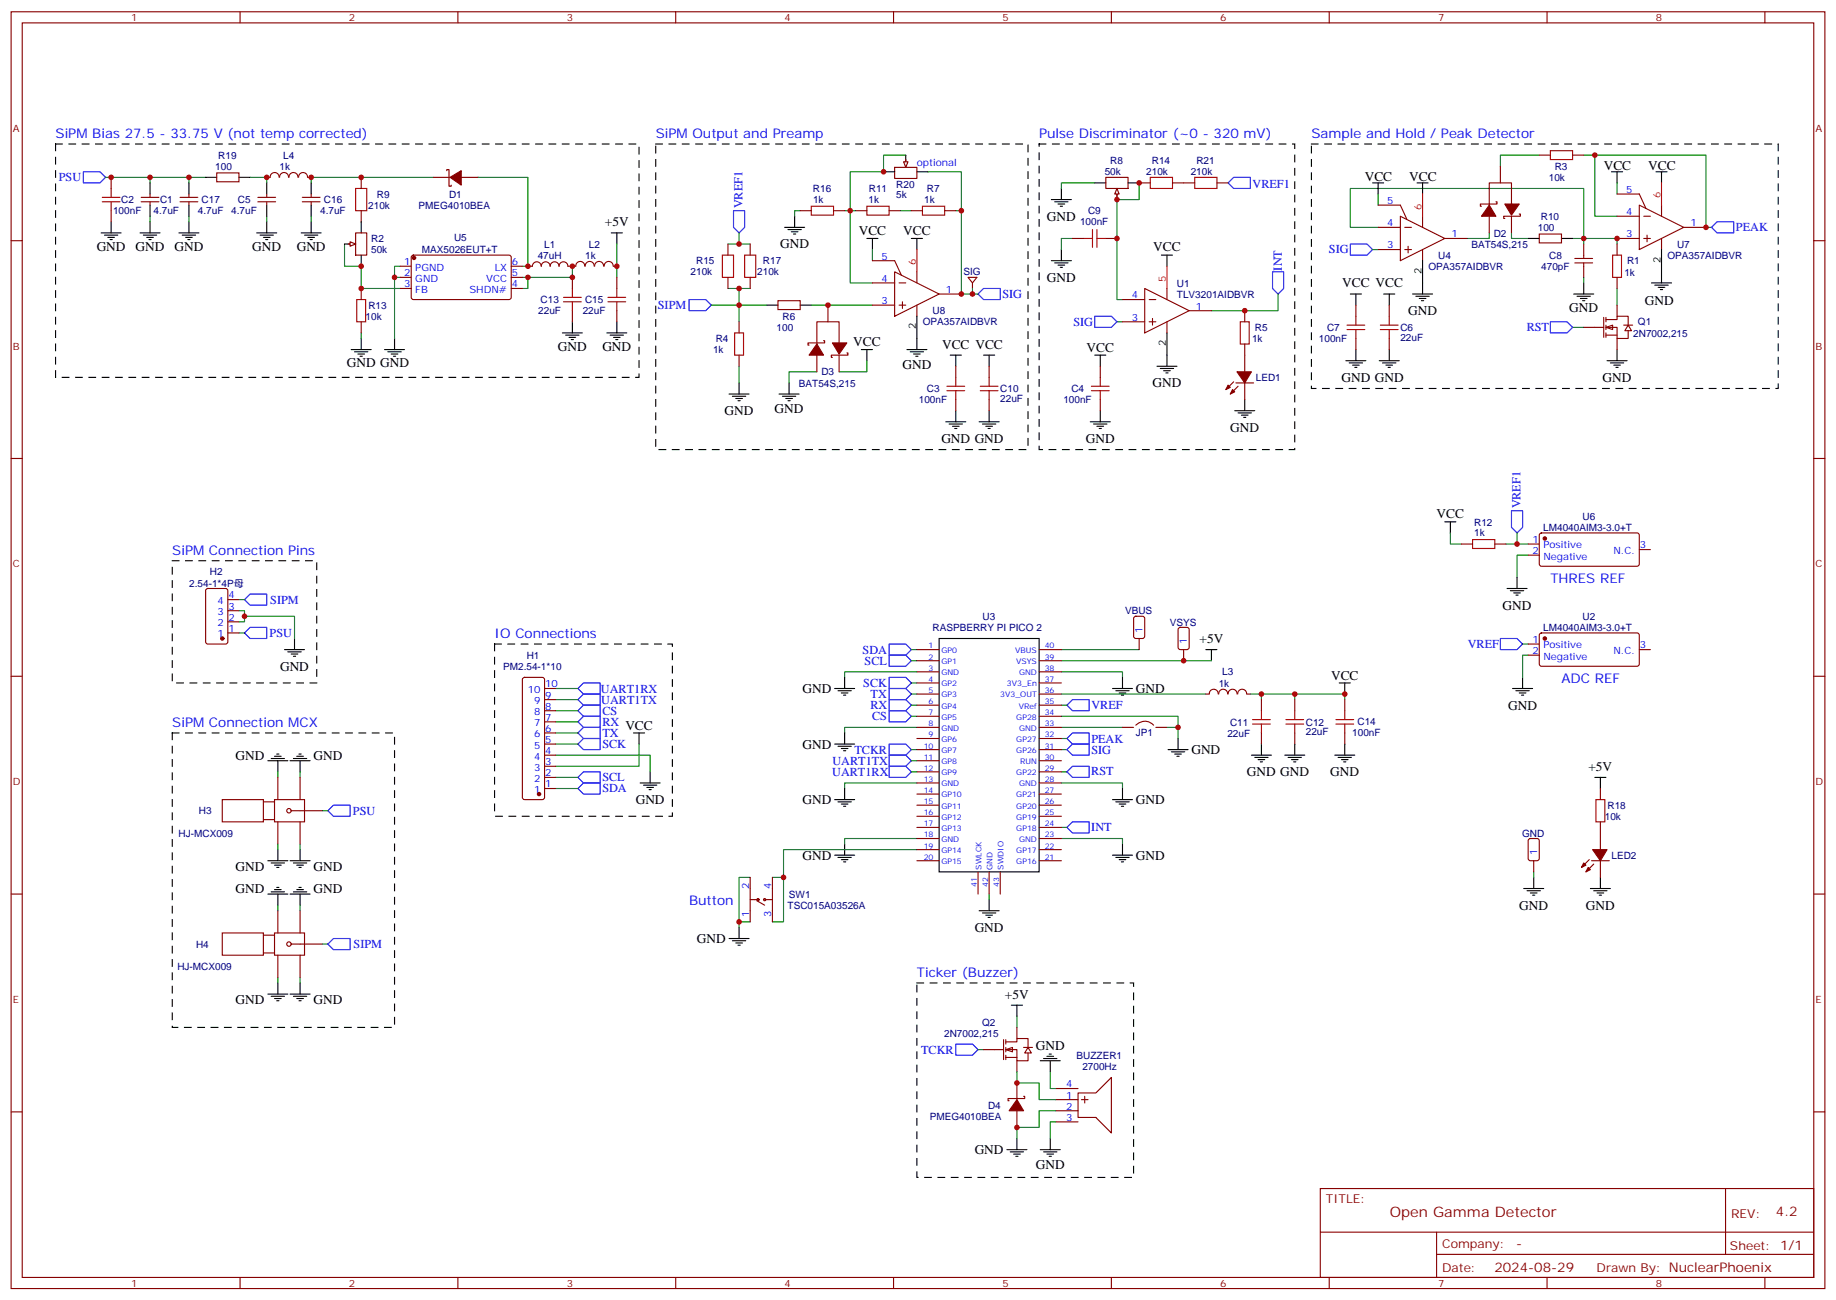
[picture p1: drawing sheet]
<svg xmlns="http://www.w3.org/2000/svg" width="583mm" height="413mm" viewBox="0 0 583 413" stroke-linecap="round" stroke-linejoin="round" font-family="sans-serif">
<g fill="none" stroke="#870000" stroke-width=".35">
<path d="M3.5 3.7h575.8v405.4h-575.8zM7.1 7.3h568.6v398.3h-568.6zM76.2 3.7v3.6M145.3 3.7v3.6M214.5 3.7v3.6M283.6 3.7v3.6M352.8 3.7v3.6M421.9 3.7v3.6M491.1 3.7v3.6M560.2 3.7v3.6M84.7 56.3h1M85.8 56.3a1.41 1.41 0 0 1 1.4-1.5 1.41 1.41 0 0 1 1.4 1.5"/>
<path d="M88.8 56.3a1.41 1.41 0 0 1 1.4-1.5 1.41 1.41 0 0 1 1.4 1.5M91.7 56.3a1.41 1.41 0 0 1 1.5-1.5 1.41 1.41 0 0 1 1.4 1.5M94.8 56.3a1.41 1.41 0 0 1 1.4-1.5 1.41 1.41 0 0 1 1.4 1.5M97.7 56.3h1.1M284 53.1h7v3.6h-7zM287.5 50.7v1.7M3.5 76.4h3.6M502.7 77.5v4.6M575.7 76.4h3.6M127 84.5h3.5M127 88.1h3.5M127 91.6h3.5"/>
<path d="M130.8 81.2l.4-.2 30.6 .1 .5 .6-.1 13-.6 .4-30.6-.1-.5-.6v-12.7zM162.3 84.5h3.5M162.3 88.1h3.5M162.3 91.6h3.5M185.6 84.5a1.41 1.41 0 0 0-1.4-1.5 1.41 1.41 0 0 0-1.4 1.5h-1.1M185.8 84.5a1.41 1.41 0 0 1 1.4-1.5 1.41 1.41 0 0 1 1.4 1.5M188.8 84.5a1.41 1.41 0 0 1 1.4-1.5 1.41 1.41 0 0 1 1.4 1.5M191.8 84.5a1.41 1.41 0 0 1 1.4-1.5 1.41 1.41 0 0 1 1.4 1.5M194.7 84.5h1.1M307.3 88.1h2.8l-1.4 1.7zM308.7 89.8v1.8M499.9 83.5h5.6"/>
<path d="M499.9 82.1h5.6M502.7 83.5v4.6M3.5 145.6h3.6M575.7 145.6h3.6M485.1 172.7h3.5M485.1 176.2h3.5M488.8 169.4l.5-.2h30.6l.4 .7v9.4l-.7 .5-30.6-.1-.4-.6v-9.2zM520.3 174.5h3.6M65.5 187l.5-.2h5.6l.7 .5v16.5l-.4 .6-5.9 .1-.7-.5v-16.5zM72.3 197.4h3.5M72.3 193.9h3.5M72.3 190.4h3.5"/>
<path d="M360.1 195.9l.4-.2h2.2l.6 .4 .1 5.9-.5 .7h-2.4l-.6-.5-.1-5.8zM374.2 199.4l.4-.2h2.2l.6 .4 .1 5.9-.5 .7h-2.4l-.6-.4-.1-5.9zM3.5 214.7h3.6M72.3 200.9h3.5M361.6 202.7v3.5M375.7 206.2v3.6M485.1 204.5h3.5M485.1 208h3.5M488.8 201.1l.5-.2 30.6 .1 .4 .6v9.5l-.7 .4h-30.6l-.4-.7v-9.2zM520.3 206.2h3.6M575.7 214.7h3.6M356.3 230.9h3.5"/>
<path d="M360.5 230.2a4 4 0 0 1 5.7 0M366.9 230.9h3.5M382.8 220.3h1M383.9 220.3a1.41 1.41 0 0 1 1.4-1.5 1.41 1.41 0 0 1 1.4 1.5M386.9 220.3a1.41 1.41 0 0 1 1.4-1.5 1.41 1.41 0 0 1 1.4 1.5M389.8 220.3a1.41 1.41 0 0 1 1.4-1.5 1.41 1.41 0 0 1 1.5 1.5M392.9 220.3a1.41 1.41 0 0 1 1.4-1.5 1.41 1.41 0 0 1 1.4 1.5M395.8 220.3h1.1M485.3 266.4l.5-.2h2.1l.6 .4 .1 6-.5 .6-2.3 .1-.7-.5v-5.9zM486.8 273.3v3.5M3.5 283.8h3.6M575.7 283.8h3.6"/>
<path d="M3.5 353h3.6M575.7 353h3.6M419.1 377.3h156.6v28.3h-156.6zM547.7 377.4v20.8M419.1 391.2h156.5M456 398.2h119.6M456 391.2v14.1M76.2 405.6v3.5M145.3 405.6v3.5M214.5 405.6v3.5M283.6 405.6v3.5M352.8 405.6v3.5"/>
<path d="M421.9 405.6v3.5M491.1 405.6v3.5M560.2 405.6v3.5"/>
</g>
<path d="M17.6 45.7h185.2v74.1h-185.2zM208.1 45.7h118.2v97h-118.2zM329.8 45.7h81.2v97h-81.2zM416.3 45.7h148.1v77.6h-148.1zM54.7 178h45.8v38.8h-45.8zM157 204.5h56.4v54.7h-56.4zM54.7 232.7h70.5v93.5h-70.5zM291 312.1h68.8v61.7h-68.8z" fill="none" stroke="#000" stroke-width=".35" stroke-dasharray="2.1 2.1"/>
<g fill="none" stroke="#000" stroke-width=".35">
<path d="M280.5 54.5h3.5M287.5 49.2v3.6M291 54.5h3.6M336.9 59.8v3.6M435.7 58.1h3.5M437.4 58.1v3.5M449.8 58.1h3.5M451.6 58.1v3.5M511.5 54.5h3.6M513.3 54.5v3.6M525.6 54.5h3.6M527.4 54.5v3.6"/>
<path d="M32.1 73.9h6.4M33.2 74.6h4.2M34.2 75.4h2.1M34.9 76.1h.7M35.3 70.4v3.5M81.5 73.9h6.3M82.5 74.6h4.3M83.6 75.4h2.1M84.3 76.1h.7M84.7 70.4v3.5M194 73.9h3.6M195.8 73.9v3.6"/>
<path d="M249.1 72.2h6.3M250.1 72.9h4.3M251.2 73.6h2.1M251.9 74.3h.7M252.2 68.7v3.5M275.2 75.7h3.5M276.9 75.7v3.5M289.3 75.7h3.5M291 75.7v3.5M333.7 63.4h6.4M334.8 64.1h4.2M335.8 64.8h2.2"/>
<path d="M336.5 65.5h.8M336.9 79.2v3.6M333.7 82.8h6.4M334.8 83.5h4.2M335.8 84.2h2.2M336.5 84.9h.8M368.7 81h3.5M370.4 81v3.5M428.6 93.3h3.6M430.4 93.3v3.6M439.2 93.3h3.5M441 93.3v3.6"/>
<path d="M448.4 93.3h6.3M449.4 94.1h4.3M450.5 94.8h2.1M451.2 95.5h.7M451.6 89.8v3.5M499.5 93.3h6.4M500.6 94.1h4.2M501.6 94.8h2.2M502.4 95.5h.7M502.7 89.8v3.5M524.2 89.8h6.4M525.3 90.5h4.2"/>
<path d="M526.3 91.2h2.2M527 91.9h.8M527.4 86.3v3.5M111.5 111h6.3M112.5 111.7h4.3M113.6 112.4h2.1M114.3 113.1h.7M114.7 107.5v3.5M122.1 111h6.3M123.1 111.7h4.3M124.2 112.4h2.1M124.9 113.1h.7"/>
<path d="M125.2 107.5v3.5M178.5 105.7h6.4M179.6 106.4h4.2M180.6 107.1h2.1M181.3 107.8h.7M181.7 102.2v3.5M192.6 105.7h6.4M193.7 106.4h4.2M194.7 107.1h2.1M195.4 107.8h.7M195.8 102.2v3.5M273.4 111h3.5"/>
<path d="M275.2 111v3.5M287.9 111h6.3M288.9 111.7h4.3M290 112.4h2.1M290.7 113.1h.7M291 107.5v3.5M301.6 112.7h3.6M303.4 112.7v3.6M312.2 112.7h3.5M314 112.7v3.6M347.5 112.7h3.5M349.2 112.7v3.6"/>
<path d="M367.2 116.3h6.4M368.3 117h4.2M369.4 117.7h2.1M370.1 118.4h.7M370.4 112.7v3.6M427.2 114.5h6.4M428.3 115.2h4.2M429.3 115.9h2.1M430 116.6h.7M430.4 111v3.5M437.8 114.5h6.3M438.9 115.2h4.2"/>
<path d="M439.9 115.9h2.1M440.6 116.6h.7M441 111v3.5M510.1 114.5h6.4M511.2 115.2h4.2M512.2 115.9h2.1M512.9 116.6h.7M513.3 111v3.5M231.4 125.1h6.4M232.5 125.8h4.2M233.5 126.5h2.2M234.2 127.2h.7"/>
<path d="M234.6 121.6v3.5M247.3 125.1h6.3M248.4 125.8h4.2M249.4 126.5h2.1M250.1 127.2h.7M250.5 121.6v3.5M300.2 133.9h6.4M301.3 134.6h4.2M302.3 135.3h2.1M303 136h.7M303.4 130.4v3.5M310.8 133.9h6.3"/>
<path d="M311.9 134.6h4.2M312.9 135.3h2.1M313.6 136h.7M314 130.4v3.5M346.1 133.9h6.3M347.1 134.6h4.3M348.2 135.3h2.1M348.9 136h.7M349.2 130.4v3.5M391.9 130.4h6.4M393 131.1h4.2M394.1 131.8h2.1"/>
<path d="M394.8 132.5h.7M395.1 126.9v3.5M458.6 165.7h3.5M460.4 165.7v3.5M478.4 186.8h6.3M479.4 187.5h4.3M480.5 188.2h2.1M481.2 188.9h.7M481.5 183.3v3.5M90.3 206.2h6.4M91.4 206.9h4.2M92.4 207.6h2.1"/>
<path d="M93.1 208.4h.7M93.5 202.7v3.5M264.9 218.6h6.4M266 219.3h4.2M267.1 220h2.1M268.1 215.1v3.5M353.1 218.6h6.4M354.2 219.3h4.2M355.2 220h2.2M356.3 215.1v3.5M382.8 206.2h3.5M384.5 206.2v3.6"/>
<path d="M425.1 216.8h3.5M426.9 216.8v3.5M480.1 218.6h6.4M481.2 219.3h4.2M482.2 220h2.2M483.3 215.1v3.5M87.8 239.4h.7M94.9 239.4h.7M201.1 232.7h3.5M202.8 232.7v3.5M264.9 236.2h6.4M266 236.9h4.2"/>
<path d="M267.1 237.6h2.1M267.8 220.7h.7M267.8 238.3h.7M268.1 232.7v3.5M356 220.7h.7M370.8 238h6.3M371.8 238.7h4.3M372.9 239.4h2.1M373.9 234.5v3.5M397.2 239.7h6.4M400.4 236.2v3.5M407.8 239.7h6.4"/>
<path d="M411 236.2v3.5M423.7 239.7h6.3M426.9 236.2v3.5M483 220.7h.7M85 241.5h6.4M86.1 240.8h4.2M87.1 240.1h2.2M88.2 241.5v3.5M92.1 241.5h6.3M93.1 240.8h4.3M94.2 240.1h2.1M95.2 241.5v3.5"/>
<path d="M203.2 248.6h6.3M204.3 249.3h4.2M205.3 250h2.1M206 250.7h.7M206.4 245v3.6M264.9 253.9h6.4M266 254.6h4.2M267.1 255.3h2.1M267.8 256h.7M268.1 250.3v3.6M353.1 253.9h6.4M354.2 254.6h4.2"/>
<path d="M355.2 255.3h2.2M356 256h.7M356.3 250.3v3.6M373.6 240.1h.7M398.3 240.5h4.2M399.3 241.2h2.2M400 241.9h.8M408.9 240.5h4.2M409.9 241.2h2.1M410.6 241.9h.7M424.7 240.5h4.3M425.8 241.2h2.1"/>
<path d="M426.5 241.9h.7M506.2 246.8h3.6M508 246.8v3.5M85 273.3h6.4M86.1 274h4.2M87.1 274.7h2.2M87.8 275.4h.7M88.2 269.7v3.6M92.1 273.3h6.3M93.1 274h4.3M94.2 274.7h2.1M94.9 275.4h.7"/>
<path d="M95.2 269.7v3.6M264.9 271.5h6.4M266 272.2h4.2M267.1 272.9h2.1M267.8 273.6h.7M268.1 268v3.5M353.1 271.5h6.4M354.2 272.2h4.2M355.2 272.9h2.2M356 273.6h.7M356.3 268v3.5M486.8 278.6v3.5"/>
<path d="M508 278.6v3.5M85 283.8h6.4M86.1 283.1h4.2M87.1 282.4h2.2M87.8 281.7h.7M88.2 283.8v3.6M92.1 283.8h6.3M93.1 283.1h4.3M94.2 282.4h2.1M94.9 281.7h.7M95.2 283.8v3.6M483.7 282.1h6.3"/>
<path d="M484.7 282.8h4.2M485.8 283.5h2.1M486.5 284.2h.7M504.8 282.1h6.4M505.9 282.8h4.2M506.9 283.5h2.2M507.6 284.2h.8M85 315.6h6.4M86.1 316.3h4.2M87.1 317h2.2M87.8 317.7h.7M88.2 312.1v3.5"/>
<path d="M92.1 315.6h6.3M93.1 316.3h4.3M94.2 317h2.1M94.9 317.7h.7M95.2 312.1v3.5M330.2 336.8h6.3M331.3 336.1h4.2M332.3 335.4h2.1M333 334.6h.7M333.4 336.8v3.5M319.6 365h6.4M320.7 365.7h4.2"/>
<path d="M321.7 366.4h2.1M322.4 367.1h.7M322.8 361.5v3.5M330.2 365h6.3M331.3 365.7h4.2M332.3 366.4h2.1M333 367.1h.7M333.4 361.5v3.5"/>
</g>
<g fill="none" stroke="#008700" stroke-width=".35">
<path d="M33.5 56.3h31.8M47.6 56.3v1.8M79.4 56.3h5.3v1.8M137.6 56.3h-38.8v1.8M151.7 56.3h15.9v28.2h-1.8M287.5 49.2h-7v5.3h-10.6v35.3h7M347.5 58.1h-10.6v1.7M488.6 49.2h-12.4v3.6M502.7 49.2h38.8v23h1.8M506.2 49.2v19.5h7.1M513.3 58.1v3.5M109.4 77.5v7h5.3v7.1h12.3"/>
<path d="M195.8 77.5v10.6M231.1 77.5h7M234.6 73.9v3.6M254 66.9h-1.8v1.8M268.1 66.9h3.5M276.9 79.2v3.6M285.8 66.9h3.5M303.4 66.9h1.8v26.4h5.2M340.4 75.7h-3.5v3.5M435.7 79.2h1.7M437.4 72.2h-8.8v-12.4h74.1v15.9M437.4 61.6v3.5"/>
<path d="M472.7 73.9v1.8h-7M479.8 73.9v1.8h5.3M499.2 75.7h3.5M502.7 75.7h10.6v1.8M502.7 75.7v1.8M125.2 88.1h1.8M127 84.5h-1.8v23M167.6 88.1v3.5h-1.8M181.7 84.5v3.6h-15.9M225.8 96.9h17.6M231.1 91.6h7M234.6 91.6v10.6"/>
<path d="M257.5 96.9h19.4M308.7 91.6v1.7M405.7 93.3v5.3h-21.2M502.7 88.1v1.7M513.3 91.6v5.3M114.7 105.7v1.8M234.6 116.3v5.3M259.3 118h-8.8v3.6M275.2 114.5v3.5h-8.9M354.5 102.2h1.8M499.2 103.9h3.5M460.4 169.2v3.5h3.5"/>
<path d="M478 172.7h7.1M481.5 169.2v3.5M485.1 176.2h-3.6v7.1M75.8 193.9h1.8v3.5h-1.8M75.8 190.4h1.8M77.6 195.7h15.9v7M75.8 200.9h1.8M176.4 218.6h7M289.3 206.2h1.7M289.3 209.8h1.7M289.3 216.8h1.7M291 213.3h-22.9v1.8"/>
<path d="M336.9 213.3h19.4v1.8M336.9 206.2h24.7M336.9 209.8h47.6M483.3 204.5h1.8M485.1 208h-1.8v7.1M176.4 239.7h30v5.3M176.4 236.2h7M176.4 232.7h7M176.4 229.2h7M176.4 225.6h7M176.4 222.1h7M202.8 236.2v7.1h-26.4"/>
<path d="M289.3 223.9h1.7M289.3 220.3h1.7M289.3 227.4h1.7M291 230.9h-22.9v1.8M336.9 227.4h37v3.5M336.9 234.5h1.8M336.9 230.9h19.4M336.9 223.9h1.8M336.9 220.3h45.9M336.9 238h1.8M370.4 230.9h3.5v3.6M396.9 220.3h30v1.8"/>
<path d="M400.4 220.3v1.8M411 220.3v1.8M88.2 245v1.8M95.2 245v1.8M102.3 257.4h1.8M176.4 246.8h7M176.4 250.3h7M289.3 245h1.7M289.3 241.5h1.7M291 248.6h-22.9v1.7M336.9 248.6h19.4v1.7M336.9 245h1.8"/>
<path d="M88.2 268v1.7M95.2 268v1.7M291 266.2h-22.9v1.8M336.9 266.2h19.4v1.8M486.8 276.8v1.8M88.2 287.4v1.7M95.2 287.4v1.7M102.3 299.7h1.8M88.2 310.3v1.8M95.2 310.3v1.8M310.4 333.2h1.8M322.8 322.7v3.5"/>
</g>
<g fill="none" stroke="#00f" stroke-width=".35">
<path d="M26.5 54.5h5.2l1.8 1.8-1.8 1.8h-5.2zM389.8 58.1l1.8-1.8h5.3v3.5h-5.3zM232.8 66.9h3.6v5.3l-1.8 1.7-1.8-1.7zM428.6 77.5h5.3l1.8 1.7-1.8 1.8h-5.3zM543.3 72.2l1.7-1.8h5.3v3.5h-5.3zM218.7 95.1h5.3l1.8 1.8-1.8 1.7h-5.3zM310.4 93.3l1.8-1.7h5.3v3.5h-5.3zM403.9 86.3h3.6v5.3l-1.8 1.7-1.8-1.7zM347.5 100.4h5.3l1.7 1.8-1.7 1.7h-5.3zM492.1 102.2h5.3l1.8 1.7-1.8 1.8h-5.3zM479.8 162.1h3.5v5.3l-1.8 1.8-1.7-1.8zM77.6 190.4l1.8-1.8h5.3v3.5h-5.3z"/>
<path d="M77.6 200.9l1.8-1.7h5.3v3.5h-5.3zM183.4 218.6l1.8-1.8h5.3v3.5h-5.3zM282.2 218.6h5.3l1.8 1.7-1.8 1.8h-5.3zM282.2 215.1h5.3l1.8 1.7-1.8 1.8h-5.3zM282.2 204.5h5.3l1.8 1.7-1.8 1.8h-5.3zM282.2 208h5.3l1.8 1.8-1.8 1.7h-5.3zM476.2 202.7h5.3l1.8 1.8-1.8 1.7h-5.3zM183.4 236.2l1.8-1.7h5.3v3.5h-5.3zM183.4 232.7l1.8-1.8h5.3v3.6h-5.3zM183.4 229.2l1.8-1.8h5.3v3.5h-5.3zM183.4 225.6l1.8-1.7h5.3v3.5h-5.3zM183.4 222.1l1.8-1.8h5.3v3.6h-5.3z"/>
<path d="M282.2 222.1h5.3l1.8 1.8-1.8 1.7h-5.3zM282.2 225.6h5.3l1.8 1.8-1.8 1.8h-5.3zM282.2 239.7h5.3l1.8 1.8-1.8 1.8h-5.3zM338.7 234.5l1.7-1.8h5.3v3.5h-5.3zM338.7 223.9l1.7-1.8h5.3v3.5h-5.3zM338.7 238l1.7-1.8h5.3v3.5h-5.3zM104.1 257.4l1.7-1.8h5.3v3.6h-5.3zM183.4 250.3l1.8-1.7h5.3v3.5h-5.3zM185.2 245h5.3v3.6h-5.3l-1.8-1.8zM282.2 243.3h5.3l1.8 1.7-1.8 1.8h-5.3zM338.7 245l1.7-1.7h5.3v3.5h-5.3zM105.8 298h5.3v3.5h-5.3l-1.7-1.8z"/>
<path d="M303.4 331.5h5.3l1.7 1.7-1.7 1.8h-5.3z"/>
</g>
<g fill="#870000" stroke="#870000" stroke-width=".35">
<circle cx="490.4" cy="202.7" r=".53"/>
<circle cx="490.4" cy="171" r=".53"/>
<circle cx="131.4" cy="81.9" r=".53"/>
<circle cx="70.6" cy="202.7" r=".53"/>
</g>
<path d="M286.8 51.4h1.4l-.7 1.7z" fill="#f0f0f0" stroke="#870000" stroke-width=".35"/>
<g fill="none" stroke="#008700" stroke-width=".35">
<path d="M60 56.3v1.8M294.6 54.5h10.6v12.4M361.6 58.1v5.3h-7.1v31.7h1.8M47.6 68.7v1.7M60 68.7v1.7M84.7 68.7v1.7M98.8 68.7v1.7M289.3 238h1.7M238.1 278.6h-3.5v14.1h3.5M245.2 278.6h3.5v14.1h-3.5M291 269.7h-42.3v8.9M336.9 262.7h1.8"/>
<path d="M234.6 292.7v1.7M314 283.8v1.8"/>
</g>
<g fill="none" stroke="#000" stroke-width=".35">
<path d="M47.6 58.1v3.5M60 58.1v3.5M65.3 56.3h3.5M75.8 56.3h3.6M84.7 58.1v3.5M98.8 58.1v3.5M44.4 73.9h6.4M45.5 74.6h4.2M46.6 75.4h2.1M47.3 76.1h.7M47.6 65.1v3.6M47.6 70.4v3.5"/>
<path d="M56.8 73.9h6.3M57.9 74.6h4.2M58.9 75.4h2.1M59.6 76.1h.7M60 65.1v3.6M60 70.4v3.5M84.7 65.1v3.6M95.6 73.9h6.4M96.7 74.6h4.2M97.7 75.4h2.1M98.4 76.1h.7M98.8 65.1v3.6"/>
<path d="M98.8 70.4v3.5M485.1 75.7h3.5M495.7 75.7h3.5M527.4 79.2v7.1M243.4 96.9h3.5M254 96.9h3.5M451.6 82.8v7M291 100.4v7.1M370.4 105.7v7M231.4 298h6.4M232.5 298.7h4.2M233.5 299.4h2.2"/>
<path d="M234.6 294.4v3.6M310.8 289.1h6.3M311.9 289.8h4.2M312.9 290.5h2.1M313.6 291.3h.7M314 285.6v3.5M234.2 300.1h.7M321 319.1h3.6M322.8 319.1v3.6"/>
</g>
<path d="M282.2 236.2h5.3l1.8 1.8-1.8 1.7h-5.3zM338.7 262.7l1.7-1.8h5.3v3.5h-5.3z" fill="none" stroke="#00f" stroke-width=".35"/>
<g fill="none" stroke="#870000" stroke-width=".35">
<path d="M35.3 56.3v3.5M68.8 54.9h7v2.8h-7zM114.7 56.3v3.5M137.6 56.3h5.3M141.8 54.2v-.4h.7v5.3h.7v-.3M146.4 56.3h5.3M361.6 58.1h3.5M372.2 58.1h7M386.3 58.1h3.5M476.2 52.8v5.3M35.3 66.9v3.5M44.8 64.1h5.6"/>
<path d="M44.8 62.7h5.6M47.6 61.6v1.1M47.6 64.1v1M57.1 64.1h5.7M57.1 62.7h5.7M60 61.6v1.1M60 64.1v1M81.8 64.1h5.7M81.8 62.7h5.7M84.7 61.6v1.1M84.7 64.1v1M96 64.1h5.6"/>
<path d="M96 62.7h5.6M98.8 61.6v1.1M98.8 64.1v1M114.7 66.9v3.5M231.1 77.5v3.5M238.1 77.5v3.5M254 66.9h3.5M264.6 66.9h3.5M271.6 66.9h3.6M282.2 66.9h3.6M289.3 66.9h3.5M299.9 66.9h3.5"/>
<path d="M340.4 75.7h3.6M351 75.7h3.5M437.4 72.2h7.1M437.4 79.2h7.1M437.4 65.1h7.1l2.1 4.6M444.5 68.7l14.1 7-14.1 7.1zM445.9 72.2h2.1M445.9 79.2h2.1M447 78.2v2.1M451.6 68.7v3.5M451.6 79.2v3.6M458.6 75.7h7.1"/>
<path d="M472.7 65.1v-7h7.1v7M472.7 68.7v5.2M474.8 64.1h.4v.7h-5.3v.7h.4M479.8 68.7v5.2M482.2 67.9h.4v.8h-5.3v.7h.4M488.6 74.3h7.1v2.8h-7.1zM513.3 77.5v3.5M513.3 75.7h7M513.3 68.7h7M513.3 61.6h7l2.2 4.6M520.3 65.1l14.2 7.1-14.2 7zM521.8 75.7h2.1"/>
<path d="M521.8 68.7h2.1M522.8 74.6v2.2M527.4 65.1v3.6M527.4 75.7v3.5M534.5 72.2h7M167.6 84.5h1.4a1.41 1.41 0 0 1 1.4-1.4 1.41 1.41 0 0 1 1.4 1.4 1.41 1.41 0 0 1 1.4-1.4 1.41 1.41 0 0 1 1.4 1.4 1.41 1.41 0 0 1 1.4-1.4 1.41 1.41 0 0 1 1.4 1.4 1.41 1.41 0 0 1 1.5-1.4 1.41 1.41 0 0 1 1.4 1.4h1.4M181.7 88.1v3.5M181.7 98.6v3.6M195.8 88.1v3.5M195.8 98.6v3.6M231.1 88.1v3.5M238.1 88.1v3.5"/>
<path d="M246.9 95.5h7.1v2.8h-7.1zM262.8 96.9v5.3M276.9 89.8h7.1M276.9 96.9h7.1M276.9 82.8h7.1l2.1 4.5M284 86.3l14.1 7-14.1 7.1zM285.4 89.8h2.1M285.4 96.9h2.1M286.5 95.8v2.1M291 86.3v3.5M291 96.9v3.5M298.1 93.3h7.1"/>
<path d="M356.3 95.1h7.1M363.4 91.6l14.1 7-14.1 7.1zM364.8 95.1h2.1M370.4 91.6v3.5M377.5 98.6h7M395.1 98.6v3.6M430.4 96.9v3.5M441 96.9v3.5M513.3 88.1v3.5M234.6 102.2v3.5M234.6 112.7v3.6M259.3 109.2v-7h7v7"/>
<path d="M259.3 112.7v5.3M261.4 108.2h.4v.7h-5.3v.7h.3M266.3 112.7v5.3M268.8 112h.4v.7h-5.3v.8h.3M303.4 116.3v3.5M314 116.3v3.5M349.2 116.3v3.5M356.3 102.2h7.1M364.8 102.2h2.1M365.8 101.1v2.1M370.4 102.2v3.5M395.1 109.2v8.8"/>
<path d="M430.4 107.5v3.5M441 107.5v3.5M303.4 126.9v3.5M314 126.9v3.5M349.2 126.9v3.5M391.6 121.2l-2.5 2.5M392.3 121.6h5.6M393 122.6l-2.5 2.5M395.1 121.6v5.3M463.9 172.7h3.5M474.5 172.7h3.5M166 215.3l.5-.2h5.7l.5 .2 .2 .5v37.4l-.3 .5-.4 .2h-5.7l-.5-.3-.2-.4v-37.4z"/>
<path d="M172.9 218.6h3.5M172.9 222.1h3.5M172.9 225.6h3.5M172.9 229.2h3.5M172.9 232.7h3.5M172.9 236.2h3.5M172.9 239.7h3.5M400.4 222.1v3.5M400.4 232.7v3.5M411 222.1v3.5M411 232.7v3.5M426.9 222.1v3.5"/>
<path d="M426.9 232.7v3.5M70.6 253.9h13v7h-13zM83.6 254.6h3.5M87.1 253.9h9.6v7h-9.6zM88.2 246.8v7.1M92.4 257.4h9.9M95.2 246.8v7.1M172.9 243.3h3.5M172.9 246.8h3.5M172.9 250.3h3.5M83.6 260.2h3.5M88.2 260.9v7.1"/>
<path d="M95.2 260.9v7.1M238.1 278.6v14.1M245.2 278.6v14.1M504.5 272.9l-2.5 2.5M505.2 273.3h5.6M505.9 274.3l-2.5 2.5M508 264.4v5.3M508 273.3v5.3M70.6 296.2h13v7h-13zM83.6 296.9h3.5M87.1 296.2h9.6v7h-9.6zM88.2 289.1v7.1"/>
<path d="M92.4 299.7h9.9M95.2 289.1v7.1M238.1 285.6h2.5M240.2 286l2.5 1.4M242.7 285.6h2.5M83.6 302.5h3.5M88.2 303.2v7.1M95.2 303.2v7.1M322.8 343.8v5.3M322.8 352.6v5.3M324.9 348.1h.4v.7h-5.3v.7h.3"/>
<circle cx="91.7" cy="257.4" r=".71"/>
<circle cx="91.7" cy="299.7" r=".71"/>
<circle cx="240.6" cy="285.6" r=".35"/>
<circle cx="242.7" cy="285.6" r=".35"/>
</g>
<g fill="#870000" stroke="#870000" stroke-width=".35">
<path d="M142.9 56.3l3.5-2.1v4.6z"/>
<path d="M322.8 349.1l2.1 3.5h-4.6z"/>
<path d="M472.7 65.1l2.1 3.6h-4.5z"/>
<path d="M477.7 64.8h4.5l-2.4 3.5z"/>
<path d="M259.3 109.2l2.1 3.5h-4.6z"/>
<path d="M264.2 108.9h4.6l-2.5 3.5z"/>
<path d="M392.6 118h4.6l-2.1 3.6z"/>
<path d="M389.8 122.3l.7 .7-1.4 .7z"/>
<path d="M391.2 123.7l.7 .7-1.4 .7z"/>
<path d="M505.5 269.7h4.6l-2.1 3.6z"/>
<path d="M502.7 274l.7 .7-1.4 .7z"/>
<path d="M504.1 275.4l.7 .7-1.4 .7z"/>
<circle cx="171.1" cy="252.1" r=".53"/>
</g>
<g fill="none" stroke="#a10000" stroke-width=".35">
<path d="M35.3 59.8v2.9M112.9 59.8h3.5v7.1h-3.5zM365.1 56.3h7.1v3.5h-7.1zM379.2 56.3h7.1v3.5h-7.1zM32.5 64.1h5.6M32.5 62.7h5.6M35.3 64.1v2.8M257.5 65.5h7.1v2.8h-7.1zM275.2 65.5h7v2.8h-7zM292.8 65.5h7.1v2.8h-7.1zM344 75.7h2.8M346.8 72.9v5.6"/>
<path d="M348.2 72.9v5.6M348.2 75.7h2.8M178.9 95.8h5.6M178.9 94.4h5.6M181.7 91.6v2.8M181.7 95.8v2.8M193 95.8h5.6M193 94.4h5.6M195.8 91.6v2.8M195.8 95.8v2.8M229.3 81h3.5v7.1h-3.5zM236.4 81h3.5v7.1h-3.5z"/>
<path d="M511.9 81h2.8v7.1h-2.8zM233.2 105.7h2.8v7h-2.8zM303.4 119.8v2.8M314 119.8v2.8M349.2 119.8v2.8M393.7 102.2h2.8v7h-2.8zM427.6 104.6h5.6M427.6 103.2h5.6M430.4 100.4v2.8M430.4 104.6v2.9M438.1 104.6h5.7M438.1 103.2h5.7"/>
<path d="M441 100.4v2.8M441 104.6v2.9M300.6 124h5.6M300.6 122.6h5.6M303.4 124v2.9M311.1 124h5.7M311.1 122.6h5.7M314 124v2.9M346.4 124h5.7M346.4 122.6h5.7M349.2 124v2.9M467.4 171.3h7.1v2.8h-7.1z"/>
<path d="M397.6 229.9h5.6M397.6 228.5h5.6M400.4 225.6v2.9M400.4 229.9v2.8M408.2 229.9h5.6M408.2 228.5h5.6M411 225.6v2.9M411 229.9v2.8M424 229.9h5.7M424 228.5h5.7M426.9 225.6v2.9M426.9 229.9v2.8"/>
</g>
<path d="M527.4 58.1v7M291 79.2v7.1M451.6 61.6v7.1M370.4 84.5v7.1" fill="none" stroke="#f00" stroke-width=".35"/>
<g fill="#fff" stroke="#870000" stroke-width=".35">
<path d="M509.8 103.9l2.1-.7v1.4z"/>
<path d="M516.8 103.2l1.1 1.8h-2.1z"/>
</g>
<path d="M513.3 96.9v3.5M502.7 103.9h6.4M509.1 100.8v6.3M509.8 101.5h3.5v-1.1h3.5v2.8M509.8 103.9h3.5v3.6h3.5v-2.5M509.8 106.4h3.5M509.8 100.8v1.4M509.8 103.2v1.4M509.8 105.7v1.4M513.3 107.5v3.5M515.4 103.2h2.8" fill="none" stroke="#870000" stroke-width=".35"/>
<g fill="#fff" stroke="#870000" stroke-width=".35">
<path d="M319.3 333.2l2.1-.7v1.4z"/>
<path d="M326.3 332.5l1.1 1.8h-2.1z"/>
</g>
<g fill="none" stroke="#870000" stroke-width=".35">
<path d="M110.4 77.5h1.8M112.9 73.9h3.5v7.1h-3.5zM312.2 333.2h6.4M318.6 330.1v6.3M319.3 330.8h3.5v-1.1h3.5v2.8M319.3 333.2h3.5v3.6h3.5v-2.5M319.3 335.7h3.5M319.3 330.1v1.4M319.3 332.5v1.4M319.3 335v1.4M322.8 326.2v3.5M322.8 336.8v3.5"/>
<path d="M324.9 332.5h2.8"/>
</g>
<path d="M109.4 77.5h3.5M114.7 70.4v3.5M114.7 81v3.5" fill="none" stroke="#000" stroke-width=".35"/>
<path d="M111.1 76.8l1.8 .7-1.8 .7z" fill="#f0f0f0" stroke="#870000" stroke-width=".35"/>
<path d="M492.1 47.8h7.1v2.9h-7.1z" fill="none" stroke="#a10000" stroke-width=".35"/>
<path d="M351 56.3h7.1v3.5h-7.1zM488.6 49.2h3.5M499.2 49.2h3.5M354.5 60.5v1.8" fill="none" stroke="#870000" stroke-width=".35"/>
<path d="M347.5 58.1h3.5M354.5 59.8v3.6M358.1 58.1h3.5" fill="none" stroke="#000" stroke-width=".35"/>
<path d="M354.5 59.8l.7 1.8h-1.4z" fill="#f0f0f0" stroke="#870000" stroke-width=".35"/>
<path d="M113.2 95.1h2.9v7.1h-2.9zM506.6 253.9h2.8v7h-2.8z" fill="none" stroke="#a10000" stroke-width=".35"/>
<g fill="none" stroke="#870000" stroke-width=".35">
<path d="M114.7 91.6v3.5M114.7 102.2v3.5M291 206.2h7.1M291 209.8h7.1M291 213.3h7.1M291 216.8h7.1M329.8 206.2h7.1M329.8 209.8h7.1M329.8 213.3h7.1M329.8 216.8h7.1M291 220.3h7.1M291 223.9h7.1"/>
<path d="M291 227.4h7.1M291 230.9h7.1M291 234.5h7.1M291 238h7.1M329.8 220.3h7.1M329.8 223.9h7.1M329.8 227.4h7.1M329.8 230.9h7.1M329.8 234.5h7.1M329.8 238h7.1M291 241.5h7.1M291 245h7.1"/>
<path d="M291 248.6h7.1M291 252.1h7.1M291 255.6h7.1M291 259.2h7.1M329.8 241.5h7.1M329.8 245h7.1M329.8 248.6h7.1M329.8 252.1h7.1M329.8 255.6h7.1M329.8 259.2h7.1M508 250.3v3.6M291 262.7h7.1"/>
<path d="M291 266.2h7.1M291 269.7h7.1M291 273.3h7.1M310.4 276.8v7M314 276.8v7M317.5 276.8v7M329.8 262.7h7.1M329.8 266.2h7.1M329.8 269.7h7.1M329.8 273.3h7.1M508 260.9v3.5M335.1 349.1h7.1"/>
<path d="M335.1 345.6h7.1M335.1 356.2h7.1M335.1 352.6h7.1M342.2 347h5.6l5-4.9v17.6l-5-4.9h-5.6zM343.3 349.1h2.1M344.3 348.1v2.1"/>
</g>
<path d="M298.1 202.7h31.7v74.1h-31.7z" fill="none" stroke="#000" stroke-width=".35"/>
<path d="M322.8 340.3v3.5h7v5.3h5.3M333.4 340.3v5.3h1.7M335.1 352.6h-5.3v5.3h-7v3.6M335.1 356.2h-1.7v5.3" fill="none" stroke="#008700" stroke-width=".35"/>
<g fill="#c00">
<circle cx="502.7" cy="75.7" r=".88"/>
<circle cx="375.7" cy="209.8" r=".88"/>
<circle cx="77.6" cy="195.7" r=".88"/>
<circle cx="167.6" cy="88.1" r=".88"/>
<circle cx="506.2" cy="49.2" r=".88"/>
<circle cx="125.2" cy="88.1" r=".88"/>
<circle cx="426.9" cy="220.3" r=".88"/>
<circle cx="411" cy="220.3" r=".88"/>
<circle cx="400.4" cy="220.3" r=".88"/>
<circle cx="195.8" cy="84.5" r=".88"/>
<circle cx="98.8" cy="56.3" r=".88"/>
<circle cx="373.9" cy="230.9" r=".88"/>
<circle cx="84.7" cy="56.3" r=".88"/>
<circle cx="481.5" cy="172.7" r=".88"/>
<circle cx="262.8" cy="96.9" r=".88"/>
<circle cx="308.7" cy="93.3" r=".88"/>
<circle cx="234.6" cy="77.5" r=".88"/>
<circle cx="234.6" cy="91.6" r=".88"/>
<circle cx="234.6" cy="96.9" r=".88"/>
<circle cx="181.7" cy="84.5" r=".88"/>
<circle cx="167.6" cy="84.5" r=".88"/>
<circle cx="269.9" cy="66.9" r=".88"/>
<circle cx="47.6" cy="56.3" r=".88"/>
<circle cx="305.2" cy="93.3" r=".88"/>
<circle cx="541.5" cy="72.2" r=".88"/>
<circle cx="513.3" cy="75.7" r=".88"/>
<circle cx="395.1" cy="98.6" r=".88"/>
<circle cx="114.7" cy="84.5" r=".88"/>
<circle cx="114.7" cy="91.6" r=".88"/>
<circle cx="60" cy="56.3" r=".88"/>
<circle cx="354.5" cy="63.4" r=".88"/>
<circle cx="234.6" cy="292.7" r=".88"/>
<circle cx="248.7" cy="278.6" r=".88"/>
<circle cx="305.2" cy="66.9" r=".88"/>
<circle cx="280.5" cy="54.5" r=".88"/>
<circle cx="181.7" cy="88.1" r=".88"/>
<circle cx="354.5" cy="75.7" r=".88"/>
<circle cx="35.3" cy="56.3" r=".88"/>
<circle cx="114.7" cy="56.3" r=".88"/>
<circle cx="361.6" cy="58.1" r=".88"/>
<circle cx="322.8" cy="357.9" r=".88"/>
<circle cx="322.8" cy="343.8" r=".88"/>
</g>
<text font-size="4.6" fill="#800" x="441.2" y="386.4">Open Gamma Detector</text>
<g font-size="4.2" fill="#00f">
<text x="17.6" y="44">SiPM Bias 27.5 - 33.75 V (not temp corrected)</text>
<text x="208.1" y="44">SiPM Output and Preamp</text>
<text x="329.8" y="44">Pulse Discriminator (~0 - 320 mV)</text>
<text x="416.3" y="44">Sample and Hold / Peak Detector</text>
<text x="54.7" y="176.2">SiPM Connection Pins</text>
<text x="492.1" y="185.1">THRES REF</text>
<text x="157" y="202.7">IO Connections</text>
<text x="495.7" y="216.8">ADC REF</text>
<text x="54.7" y="230.9">SiPM Connection MCX</text>
<text x="218.7" y="287.4">Button</text>
<text x="291" y="310.3">Ticker (Buzzer)</text>
</g>
<g font-size="4.2">
<text x="509.1" y="53.8">VCC</text>
<text x="523.2" y="53.8">VCC</text>
<text x="433.2" y="57.4">VCC</text>
<text x="447.3" y="57.4">VCC</text>
<text x="192" y="71.9">+5V</text>
<text x="332.3" y="70.1">GND</text>
<text x="272.6" y="74.6">VCC</text>
<text x="286.7" y="74.6">VCC</text>
<text x="30.7" y="79.6">GND</text>
<text x="43" y="79.6">GND</text>
<text x="55.4" y="79.6">GND</text>
<text x="80.1" y="79.6">GND</text>
<text x="94.2" y="79.6">GND</text>
<text x="247.6" y="78.9">GND</text>
<text x="366.1" y="79.8">VCC</text>
<text x="332.3" y="89.5">GND</text>
<text x="426" y="91.2">VCC VCC</text>
<text x="447" y="100.1">GND</text>
<text x="498.1" y="99">GND</text>
<text x="522.1" y="96.9">GND</text>
<text x="177.1" y="111.3">GND</text>
<text x="191.2" y="111.3">GND</text>
<text x="270.8" y="109.9">VCC</text>
<text x="299" y="110.7">VCC VCC</text>
<text x="344.9" y="111.7">VCC</text>
<text x="110.1" y="116.6">GND GND</text>
<text x="286.5" y="117.1">GND</text>
<text x="365.8" y="123">GND</text>
<text x="425.8" y="121.2">GND GND</text>
<text x="508.7" y="121.2">GND</text>
<text x="230" y="131.8">GND</text>
<text x="245.9" y="131.2">GND</text>
<text x="390.5" y="137.1">GND</text>
<text x="298.8" y="140.6">GND GND</text>
<text x="344.7" y="140.6">GND</text>
<text x="456" y="164.6">VCC</text>
<text x="477" y="193.5">GND</text>
<text x="380.7" y="204.1">+5V</text>
<text x="88.9" y="212.9">GND</text>
<text x="422.5" y="215.7">VCC</text>
<text x="254.7" y="220">GND</text>
<text x="360.5" y="220">GND</text>
<text x="478.7" y="225.3">GND</text>
<text x="198.5" y="231.6">VCC</text>
<text x="254.7" y="237.7">GND</text>
<text x="378.2" y="239.4">GND</text>
<text x="74.8" y="241.2">GND</text>
<text x="99.5" y="241.2">GND</text>
<text x="504.2" y="244.7">+5V</text>
<text x="395.8" y="246.4">GND GND</text>
<text x="422.3" y="246.4">GND</text>
<text x="201.8" y="255.3">GND</text>
<text x="254.7" y="255.3">GND</text>
<text x="360.5" y="255.3">GND</text>
<text x="254.7" y="272.9">GND</text>
<text x="360.5" y="272.9">GND</text>
<text x="74.8" y="276.5">GND</text>
<text x="99.5" y="276.5">GND</text>
<text x="74.8" y="283.5">GND</text>
<text x="99.5" y="283.5">GND</text>
<text x="482.2" y="288.8">GND</text>
<text x="503.4" y="288.8">GND</text>
<text x="221.2" y="299.4">GND</text>
<text x="309.4" y="295.9">GND</text>
<text x="319" y="317">+5V</text>
<text x="74.8" y="318.8">GND</text>
<text x="99.5" y="318.8">GND</text>
<text x="328.8" y="333.5">GND</text>
<text x="309.4" y="366.4">GND</text>
<text x="328.8" y="371.1">GND</text>
</g>
<g font-size="4.2" fill="#800">
<text x="563.7" y="386.2">4.2</text>
<text x="481.3" y="396.2">-</text>
<text x="474.4" y="404">2024-08-29</text>
</g>
<g font-size="3.9" fill="#00f">
<text x="18.7" y="57.6">PSU</text>
<text x="397.6" y="59.6">VREF1</text>
<text x="235.7" y="66.2" transform="rotate(-90 235.7 66.2)">VREF1</text>
<text x="551" y="73.5">PEAK</text>
<text x="421.9" y="80.5">SIG</text>
<text x="406.9" y="85.9" transform="rotate(-90 406.9 85.9)">INT</text>
<text x="318.2" y="94.7">SIG</text>
<text x="208.8" y="98.2">SIPM</text>
<text x="340.7" y="103.4">SIG</text>
<text x="484.6" y="105.2">RST</text>
<text x="482.7" y="161.4" transform="rotate(-90 482.7 161.4)">VREF1</text>
<text x="85.8" y="191.7">SIPM</text>
<text x="85.6" y="202.2">PSU</text>
<text x="273.8" y="207.5">SDA</text>
<text x="465.9" y="205.8">VREF</text>
<text x="274.5" y="211">SCL</text>
<text x="190.8" y="219.9">UART1RX</text>
<text x="274" y="218.1">SCK</text>
<text x="276.4" y="221.6">TX</text>
<text x="190.9" y="223.5">UART1TX</text>
<text x="191.2" y="227">CS</text>
<text x="276.3" y="225.1">RX</text>
<text x="346.4" y="225.1">VREF</text>
<text x="191.2" y="233.9">TX</text>
<text x="191.2" y="230.5">RX</text>
<text x="276.8" y="228.7">CS</text>
<text x="191.2" y="237.6">SCK</text>
<text x="271.2" y="239.3">TCKR</text>
<text x="346.4" y="235.8">PEAK</text>
<text x="346.4" y="239.3">SIG</text>
<text x="264.2" y="242.8">UART1TX</text>
<text x="191.2" y="251.5">SDA</text>
<text x="191.2" y="248">SCL</text>
<text x="264.2" y="246.3">UART1RX</text>
<text x="346.4" y="246.2">RST</text>
<text x="112" y="258.7">PSU</text>
<text x="346.4" y="263.9">INT</text>
<text x="112.2" y="301">SIPM</text>
<text x="292.4" y="334.5">TCKR</text>
</g>
<g font-size="3.9" fill="#800">
<text x="420.9" y="381.9">TITLE:</text>
<text x="549.5" y="386.6">REV:</text>
<text x="457.8" y="396.1">Company:</text>
<text x="549.1" y="396.7">Sheet: 1/1</text>
<text x="457.8" y="403.8">Date:</text>
<text x="506.8" y="403.9">Drawn By: NuclearPhoenix</text>
</g>
<g font-size="3.2" fill="#800">
<text x="41.6" y="6.7">1</text>
<text x="110.8" y="6.7">2</text>
<text x="179.9" y="6.7">3</text>
<text x="249.1" y="6.7">4</text>
<text x="318.2" y="6.7">5</text>
<text x="387.3" y="6.7">6</text>
<text x="456.5" y="6.7">7</text>
<text x="525.6" y="6.7">8</text>
<text x="4.1" y="41.8">A</text>
<text x="576.3" y="41.8">A</text>
<text x="4.1" y="111">B</text>
<text x="576.3" y="111">B</text>
<text x="4.1" y="180.1">C</text>
<text x="576.3" y="180.1">C</text>
<text x="4.1" y="249.3">D</text>
<text x="576.3" y="249.3">D</text>
<text x="4.1" y="318.4">E</text>
<text x="576.3" y="318.4">E</text>
<text x="41.6" y="408.6">1</text>
<text x="110.8" y="408.6">2</text>
<text x="179.9" y="408.6">3</text>
<text x="249.1" y="408.6">4</text>
<text x="318.2" y="408.6">5</text>
<text x="387.3" y="408.6">6</text>
<text x="456.5" y="408.6">7</text>
<text x="525.6" y="408.6">8</text>
</g>
<g font-size="3.2" fill="#000080">
<text x="68.3" y="53.9">100</text>
<text x="69.3" y="50.4">R19</text>
<text x="88.8" y="53.9">1k</text>
<text x="89.9" y="50.4">L4</text>
<text x="352.4" y="52.2">R8</text>
<text x="365.6" y="52.2">R14</text>
<text x="379.7" y="52.2">R21</text>
<text x="493.5" y="53.9">R3</text>
<text x="284.5" y="59.7">R20</text>
<text x="350.7" y="55.7">50k</text>
<text x="363.9" y="55.7">210k</text>
<text x="378" y="55.7">210k</text>
<text x="491.6" y="57.4">10k</text>
<text x="38.5" y="64.5">C2</text>
<text x="50.8" y="64.5">C1</text>
<text x="64" y="64.5">C17</text>
<text x="75.5" y="64.5">C5</text>
<text x="102.8" y="64.5">C16</text>
<text x="119.6" y="62.7">R9</text>
<text x="142.5" y="62.8">D1</text>
<text x="258" y="61">R16</text>
<text x="258.1" y="64.5">1k</text>
<text x="275.7" y="64.5">1k</text>
<text x="275.8" y="61">R11</text>
<text x="284.5" y="62.8">5k</text>
<text x="293.4" y="64.5">1k</text>
<text x="294.2" y="61">R7</text>
<text x="35.9" y="68">100nF</text>
<text x="48.7" y="68">4.7uF</text>
<text x="62.8" y="68.1">4.7uF</text>
<text x="73.4" y="68">4.7uF</text>
<text x="101.6" y="68">4.7uF</text>
<text x="116.9" y="66.3">210k</text>
<text x="132.8" y="66.3">PMEG4010BEA</text>
<text x="342.8" y="71.5">100nF</text>
<text x="345.4" y="68">C9</text>
<text x="489.1" y="69.8">R10</text>
<text x="117.8" y="76.9">R2</text>
<text x="144.1" y="76.5">U5</text>
<text x="474.1" y="75.1">D2</text>
<text x="488.1" y="73.3">100</text>
<text x="117.8" y="80.3">50k</text>
<text x="133.9" y="80.4">MAX5026EUT+T</text>
<text x="170.7" y="82.2">47uH</text>
<text x="172.7" y="78.8">L1</text>
<text x="185.8" y="82.1">1k</text>
<text x="186.9" y="78.6">L2</text>
<text x="221" y="83.9">R15</text>
<text x="242.2" y="83.9">R17</text>
<text x="456.5" y="82.1">U4</text>
<text x="467" y="78.6">BAT54S,215</text>
<text x="491.8" y="82.1">C8</text>
<text x="516.5" y="83.9">R1</text>
<text x="529.3" y="82.1">OPA357AIDBVR</text>
<text x="532.4" y="78.6">U7</text>
<text x="219.2" y="87.4">210k</text>
<text x="240.4" y="87.4">210k</text>
<text x="305.8" y="87.4">SIG</text>
<text x="453.4" y="85.7">OPA357AIDBVR</text>
<text x="489.2" y="85.7">470pF</text>
<text x="515.6" y="87.5">1k</text>
<text x="373.6" y="94.5">TLV3201AIDBVR</text>
<text x="373.6" y="91">U1</text>
<text x="116.1" y="101.5">10k</text>
<text x="116.9" y="98">R13</text>
<text x="170.9" y="99.8">22uF</text>
<text x="171.6" y="96.3">C13</text>
<text x="185" y="99.8">22uF</text>
<text x="185.7" y="96.3">C15</text>
<text x="248.4" y="101.5">R6</text>
<text x="296" y="99.8">U8</text>
<text x="246.5" y="105">100</text>
<text x="292.9" y="103.3">OPA357AIDBVR</text>
<text x="398.3" y="105.1">R5</text>
<text x="421.2" y="105.1">C7</text>
<text x="444.5" y="105.1">C6</text>
<text x="518.4" y="106.8">2N7002,215</text>
<text x="519.9" y="103.3">Q1</text>
<text x="226.3" y="112.1">1k</text>
<text x="227.2" y="108.6">R4</text>
<text x="397.4" y="108.6">1k</text>
<text x="418.7" y="108.6">100nF</text>
<text x="444.5" y="108.2">22uF</text>
<text x="260.7" y="119.2">D3</text>
<text x="253.6" y="122.7">BAT54S,215</text>
<text x="294.2" y="124.5">C3</text>
<text x="317.5" y="124.5">C10</text>
<text x="340.1" y="124.5">C4</text>
<text x="398.6" y="121">LED1</text>
<text x="291.7" y="128">100nF</text>
<text x="317.5" y="127.6">22uF</text>
<text x="337.5" y="128">100nF</text>
<text x="467.9" y="167.1">R12</text>
<text x="502.4" y="165">U6</text>
<text x="467.9" y="170.3">1k</text>
<text x="489.9" y="168.6">LM4040AIM3-3.0+T</text>
<text x="66.7" y="182.7">H2</text>
<text x="60.1" y="186.5">2.54-1*4P母</text>
<text x="311.9" y="196.8">U3</text>
<text x="357.1" y="195">VBUS</text>
<text x="502.4" y="196.8">U2</text>
<text x="296" y="200.3">RASPBERRY PI PICO 2</text>
<text x="371.3" y="198.6">VSYS</text>
<text x="489.9" y="200.3">LM4040AIM3-3.0+T</text>
<text x="167.2" y="209.1">H1</text>
<text x="159.7" y="212.7">PM2.54-1*10</text>
<text x="388" y="214.4">L3</text>
<text x="386.8" y="218">1k</text>
<text x="360.5" y="233.8">JP1</text>
<text x="389.6" y="233.9">22uF</text>
<text x="390.4" y="230.3">C11</text>
<text x="414.5" y="233.5">22uF</text>
<text x="414.5" y="230.3">C12</text>
<text x="429.2" y="233.8">100nF</text>
<text x="430.9" y="230.3">C14</text>
<text x="510.3" y="256.8">R18</text>
<text x="63.2" y="258.5">H3</text>
<text x="509.4" y="260.3">10k</text>
<text x="56.7" y="265.6">HJ-MCX009</text>
<text x="483.2" y="265.6">GND</text>
<text x="511.5" y="272.7">LED2</text>
<text x="250.4" y="285">SW1</text>
<text x="250" y="288.5">TSC015A03526A</text>
<text x="62.2" y="300.9">H4</text>
<text x="56.3" y="307.9">HJ-MCX009</text>
<text x="299.7" y="329.1">2N7002,215</text>
<text x="311.8" y="325.6">Q2</text>
<text x="341.7" y="336.1">BUZZER1</text>
<text x="343.6" y="339.7">2700Hz</text>
<text x="313.6" y="352">D4</text>
<text x="295.1" y="355.5">PMEG4010BEA</text>
</g>
<g font-size="3.2" fill="#00f">
<text x="291" y="52.8">optional</text>
<text x="440.4" y="64.8">5</text>
<text x="516.2" y="61.2">5</text>
<text x="440.4" y="71.8">4</text>
<text x="516.2" y="68.3">4</text>
<text x="536.6" y="71.8">1</text>
<text x="460.7" y="75.4">1</text>
<text x="516.2" y="75.4">3</text>
<text x="279.9" y="82.4">5</text>
<text x="440.4" y="78.9">3</text>
<text x="128.3" y="84.2">1</text>
<text x="128.3" y="87.7">2</text>
<text x="131.8" y="85.9">PGND</text>
<text x="131.8" y="89.5">GND</text>
<text x="154.4" y="89.5">VCC</text>
<text x="157" y="85.9">LX</text>
<text x="162.5" y="87.7">5</text>
<text x="162.5" y="84.2">6</text>
<text x="279.9" y="89.5">4</text>
<text x="128.3" y="91.2">3</text>
<text x="131.8" y="93">FB</text>
<text x="149" y="93">SHDN#</text>
<text x="162.5" y="91.2">4</text>
<text x="300.2" y="93">1</text>
<text x="359.2" y="94.8">4</text>
<text x="279.9" y="96.5">3</text>
<text x="359.2" y="101.8">3</text>
<text x="379.6" y="98.3">1</text>
<text x="486.4" y="172.4">1</text>
<text x="486.4" y="175.9">2</text>
<text x="489.9" y="174.1">Positive</text>
<text x="489.9" y="177.7">Negative</text>
<text x="512.1" y="175.9">N.C.</text>
<text x="520.5" y="174.1">3</text>
<text x="69" y="191.8">4</text>
<text x="72.5" y="190">4</text>
<text x="69" y="195.3">3</text>
<text x="72.5" y="197.1">2</text>
<text x="72.5" y="193.5">3</text>
<text x="69" y="202.4">1</text>
<text x="69" y="198.8">2</text>
<text x="72.5" y="200.6">1</text>
<text x="362.7" y="200.9" transform="rotate(-90 362.7 200.9)">1</text>
<text x="376.8" y="204.5" transform="rotate(-90 376.8 204.5)">1</text>
<text x="486.4" y="204.1">1</text>
<text x="486.4" y="207.6">2</text>
<text x="489.9" y="205.9">Positive</text>
<text x="489.9" y="209.4">Negative</text>
<text x="512.1" y="207.6">N.C.</text>
<text x="520.5" y="205.9">3</text>
<text x="167.5" y="220">10</text>
<text x="173" y="218.2">10</text>
<text x="173" y="221.8">9</text>
<text x="169.5" y="223.5">9</text>
<text x="169.5" y="227">8</text>
<text x="173" y="225.3">8</text>
<text x="169.5" y="230.6">7</text>
<text x="173" y="228.8">7</text>
<text x="173" y="232.3">6</text>
<text x="169.5" y="234.1">6</text>
<text x="169.5" y="237.6">5</text>
<text x="173" y="235.9">5</text>
<text x="173" y="239.4">4</text>
<text x="169.5" y="241.2">4</text>
<text x="169.5" y="244.7">3</text>
<text x="173" y="242.9">3</text>
<text x="169.5" y="248.2">2</text>
<text x="169.5" y="251.7">1</text>
<text x="173" y="246.5">2</text>
<text x="173" y="250">1</text>
<text x="487.9" y="271.5" transform="rotate(-90 487.9 271.5)">1</text>
<text x="237.8" y="282.1" transform="rotate(-90 237.8 282.1)">2</text>
<text x="244.8" y="282.1" transform="rotate(-90 244.8 282.1)">4</text>
<text x="237.8" y="291.2" transform="rotate(-90 237.8 291.2)">1</text>
<text x="244.8" y="291.2" transform="rotate(-90 244.8 291.2)">3</text>
<text x="338.4" y="345.2">4</text>
<text x="338.4" y="352.3">2</text>
<text x="338.4" y="348.8">1</text>
<text x="338.4" y="355.8">3</text>
</g>
<g font-size="3.2" fill="#f00">
<text x="527" y="63" transform="rotate(-90 527 63)">6</text>
<text x="451.2" y="66.5" transform="rotate(-90 451.2 66.5)">6</text>
<text x="290.7" y="84.2" transform="rotate(-90 290.7 84.2)">6</text>
<text x="370.1" y="89.5" transform="rotate(-90 370.1 89.5)">5</text>
</g>
<g font-size="3.2">
<text x="527" y="83.4" transform="rotate(-90 527 83.4)">2</text>
<text x="451.2" y="86.9" transform="rotate(-90 451.2 86.9)">2</text>
<text x="290.7" y="104.5" transform="rotate(-90 290.7 104.5)">2</text>
<text x="370.1" y="109.8" transform="rotate(-90 370.1 109.8)">2</text>
</g>
<g font-size="2.5" fill="#00f">
<text x="294.8" y="205.9">1</text>
<text x="294.8" y="209.4">2</text>
<text x="298.8" y="207.3">GP0</text>
<text x="322.3" y="207.3">VBUS</text>
<text x="331.6" y="209.4">39</text>
<text x="331.6" y="205.9">40</text>
<text x="294.8" y="212.9">3</text>
<text x="298.8" y="210.8">GP1</text>
<text x="298.8" y="214.3">GND</text>
<text x="322.6" y="210.8">VSYS</text>
<text x="323.5" y="214.3">GND</text>
<text x="331.6" y="212.9">38</text>
<text x="294.8" y="216.5">4</text>
<text x="294.8" y="220">5</text>
<text x="298.8" y="217.9">GP2</text>
<text x="298.8" y="221.4">GP3</text>
<text x="317.5" y="221.4">3V3_OUT</text>
<text x="319.6" y="217.9">3V3_En</text>
<text x="331.6" y="220">36</text>
<text x="331.6" y="216.5">37</text>
<text x="294.8" y="223.5">6</text>
<text x="294.8" y="227">7</text>
<text x="298.8" y="224.9">GP4</text>
<text x="323.4" y="224.9">VRef</text>
<text x="331.6" y="227">34</text>
<text x="331.6" y="223.5">35</text>
<text x="294.8" y="230.6">8</text>
<text x="298.8" y="228.5">GP5</text>
<text x="298.8" y="232">GND</text>
<text x="322.6" y="228.5">GP28</text>
<text x="323.5" y="232">GND</text>
<text x="331.6" y="230.6">33</text>
<text x="293.2" y="237.6">10</text>
<text x="294.8" y="234.1">9</text>
<text x="298.8" y="235.5">GP6</text>
<text x="298.8" y="239">GP7</text>
<text x="322.6" y="239">GP26</text>
<text x="322.6" y="235.5">GP27</text>
<text x="331.6" y="237.6">31</text>
<text x="331.6" y="234.1">32</text>
<text x="293.2" y="241.2">11</text>
<text x="293.2" y="244.7">12</text>
<text x="298.8" y="242.6">GP8</text>
<text x="323.8" y="242.6">RUN</text>
<text x="331.6" y="244.7">29</text>
<text x="331.6" y="241.2">30</text>
<text x="293.2" y="248.2">13</text>
<text x="293.2" y="251.7">14</text>
<text x="298.8" y="246.1">GP9</text>
<text x="298.8" y="249.6">GND</text>
<text x="322.6" y="246.1">GP22</text>
<text x="323.5" y="249.6">GND</text>
<text x="331.6" y="251.7">27</text>
<text x="331.6" y="248.2">28</text>
<text x="293.2" y="255.3">15</text>
<text x="298.8" y="253.2">GP10</text>
<text x="298.8" y="256.7">GP11</text>
<text x="322.6" y="256.7">GP20</text>
<text x="322.6" y="253.2">GP21</text>
<text x="331.6" y="255.3">26</text>
<text x="293.2" y="258.8">16</text>
<text x="293.2" y="262.3">17</text>
<text x="298.8" y="260.2">GP12</text>
<text x="298.8" y="263.7">GP13</text>
<text x="322.6" y="263.7">GP18</text>
<text x="322.6" y="260.2">GP19</text>
<text x="331.6" y="262.3">24</text>
<text x="331.6" y="258.8">25</text>
<text x="293.2" y="265.9">18</text>
<text x="293.2" y="269.4">19</text>
<text x="298.8" y="267.3">GND</text>
<text x="323.5" y="267.3">GND</text>
<text x="331.6" y="269.4">22</text>
<text x="331.6" y="265.9">23</text>
<text x="293.2" y="272.9">20</text>
<text x="298.8" y="270.8">GP14</text>
<text x="298.8" y="274.3">GP15</text>
<text x="322.6" y="274.3">GP16</text>
<text x="322.6" y="270.8">GP17</text>
<text x="331.6" y="272.9">21</text>
<text x="310.1" y="281.7" transform="rotate(-90 310.1 281.7)">41</text>
<text x="311.5" y="276.1" transform="rotate(-90 311.5 276.1)">SWLCK</text>
<text x="313.6" y="281.7" transform="rotate(-90 313.6 281.7)">42</text>
<text x="315" y="276.1" transform="rotate(-90 315 276.1)">GND</text>
<text x="317.1" y="281.7" transform="rotate(-90 317.1 281.7)">43</text>
<text x="318.6" y="276.1" transform="rotate(-90 318.6 276.1)">SWDIO</text>
</g>
</svg>
